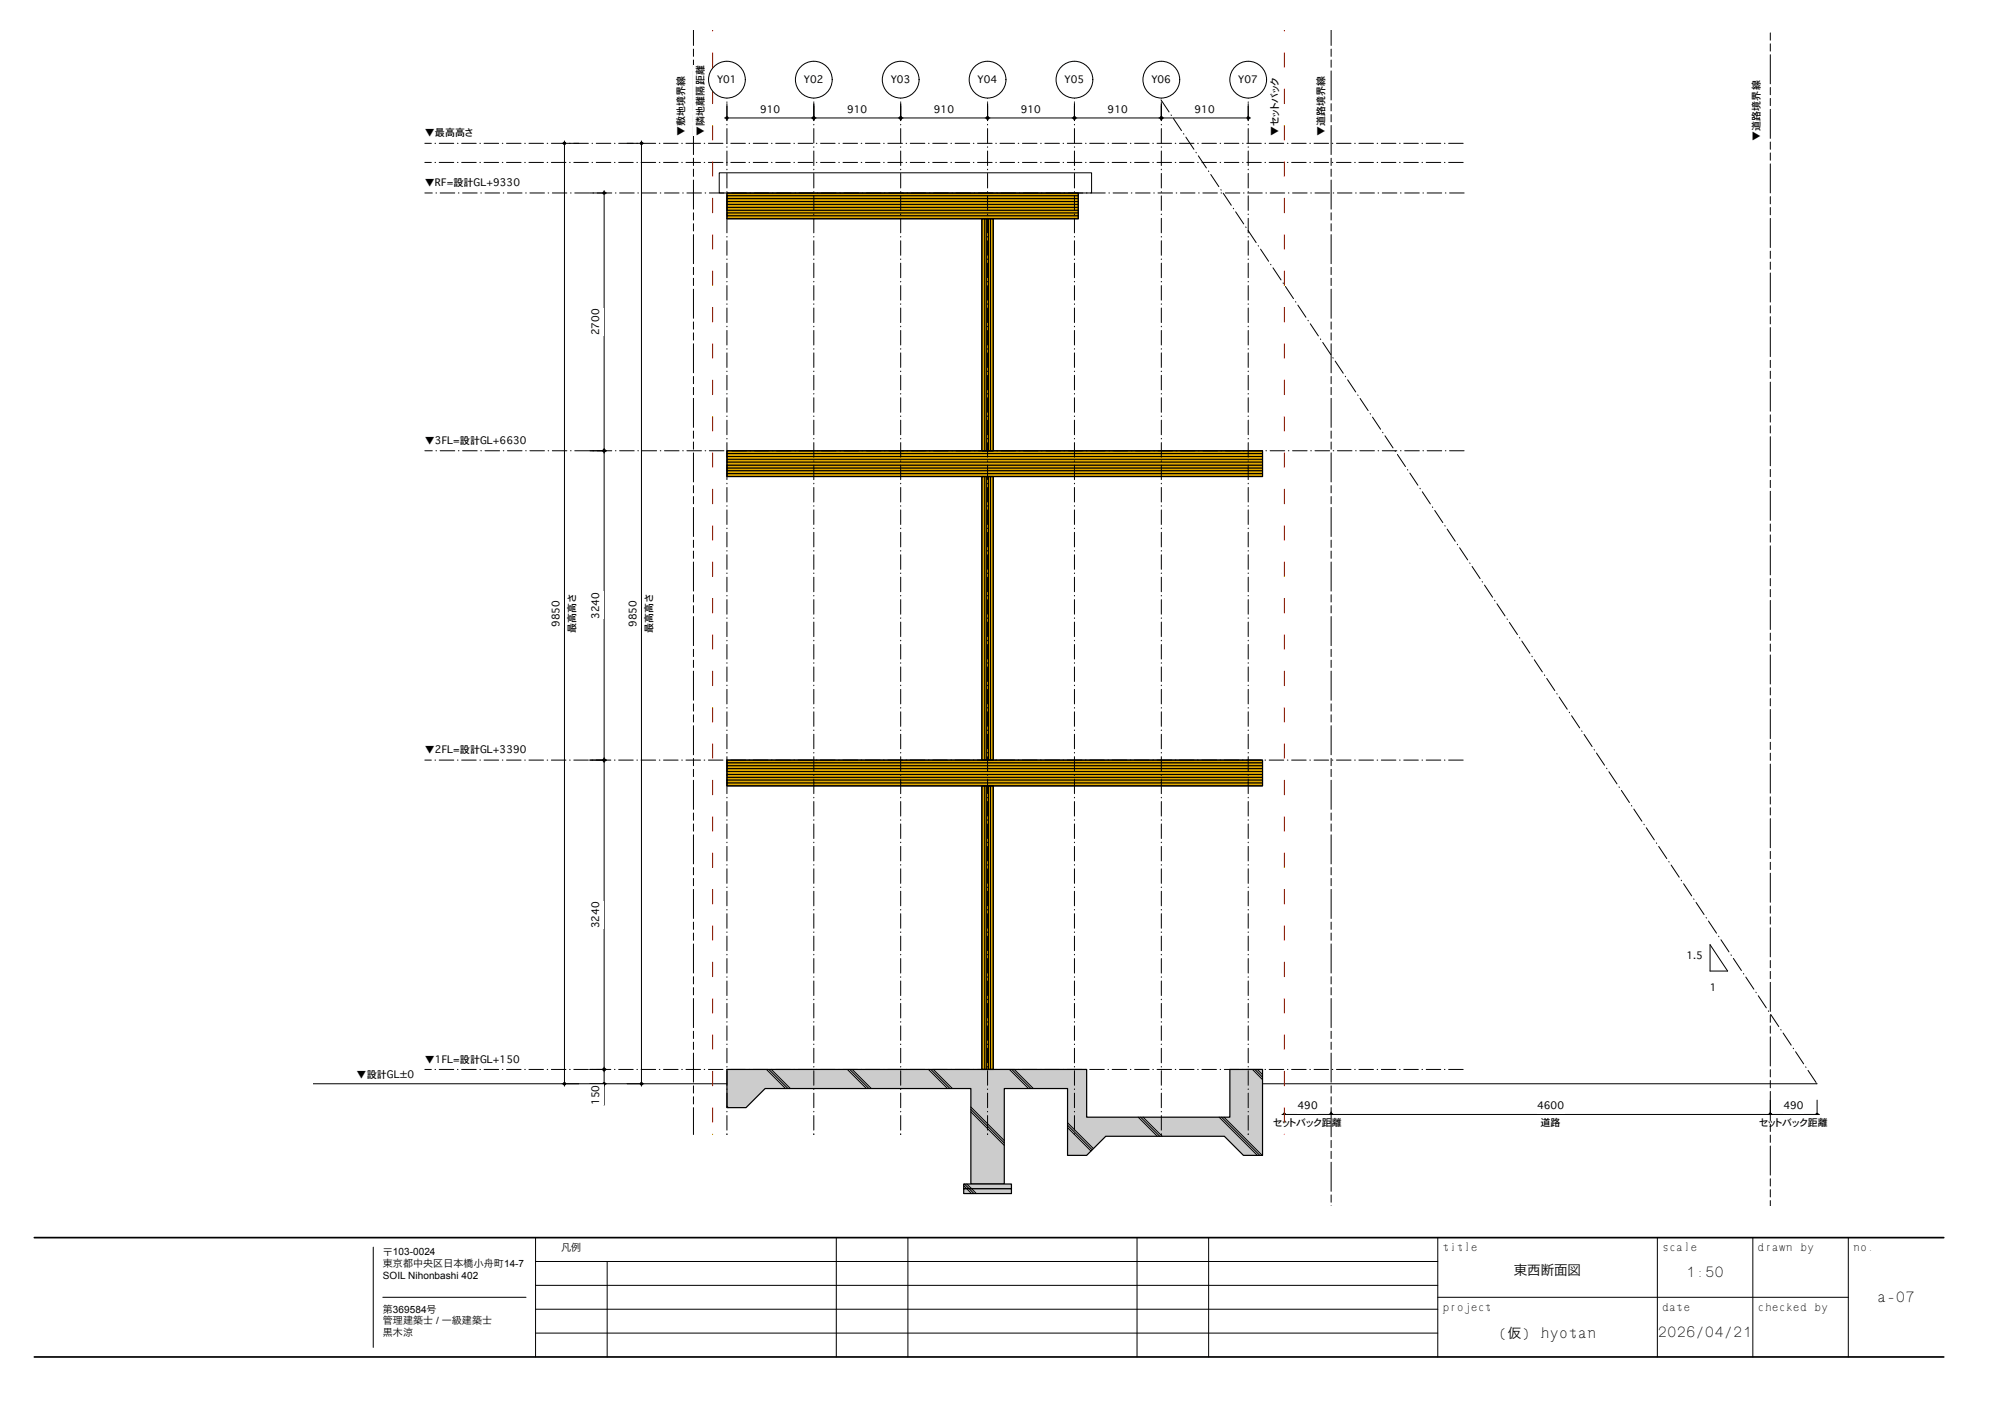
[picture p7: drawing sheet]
<svg xmlns="http://www.w3.org/2000/svg" width="420mm" height="297mm" viewBox="0 0 420 297" stroke-linecap="round" stroke-linejoin="round" font-family="sans-serif">
<g fill="none" stroke="#000" stroke-width=".21">
<path d="M264.5 227h116.1M278.4 233.5h93M278.9 233v3.5M370.9 230.5v3.5"/>
<circle cx="278.9" cy="233.5" r=".25"/>
<circle cx="370.9" cy="233.5" r=".25"/>
</g>
<g fill="#000">
<circle cx="278.9" cy="233.5" r=".25"/>
<circle cx="370.9" cy="233.5" r=".25"/>
</g>
<g fill="#fff">
<path d="M322 230.3h5.7v3h-5.7z"/>
<path d="M322.7 233.7h4.3v2.9h-4.3z"/>
</g>
<g fill="none" stroke="#000" stroke-width=".21">
<path d="M370.4 233.5h10.8M370.9 233v3.5M380.7 230.5v3.5"/>
<circle cx="370.9" cy="233.5" r=".25"/>
<circle cx="380.7" cy="233.5" r=".25"/>
</g>
<g fill="#000">
<circle cx="370.9" cy="233.5" r=".25"/>
<circle cx="380.7" cy="233.5" r=".25"/>
</g>
<g fill="#fff">
<path d="M373.6 230.3h4.3v3h-4.3z"/>
<path d="M368.5 233.7h14.5v2.9h-14.5z"/>
</g>
<g fill="none" stroke="#000" stroke-width=".21">
<path d="M268.6 233.5h10.8M269.1 233v3.5M278.9 233v3.5"/>
<circle cx="269.1" cy="233.5" r=".25"/>
<circle cx="278.9" cy="233.5" r=".25"/>
</g>
<g fill="#000">
<circle cx="269.1" cy="233.5" r=".25"/>
<circle cx="278.9" cy="233.5" r=".25"/>
</g>
<g fill="#fff">
<path d="M271.8 230.3h4.3v3h-4.3z"/>
<path d="M266.7 233.7h14.5v2.9h-14.5z"/>
</g>
<path d="M152.3 159.2h112.2v.6h-112.2z" fill="#dfa800"/>
<path d="M152.3 159.2h112.2v.6h-112.2z" fill="none" stroke="#000" stroke-width=".21"/>
<path d="M152.3 159.8h112.2v.6h-112.2z" fill="#dfa800"/>
<path d="M152.3 159.8h112.2v.6h-112.2z" fill="none" stroke="#000" stroke-width=".21"/>
<path d="M152.3 160.4h112.2v.6h-112.2z" fill="#dfa800"/>
<path d="M152.3 160.4h112.2v.6h-112.2z" fill="none" stroke="#000" stroke-width=".21"/>
<path d="M152.3 161h112.2v.6h-112.2z" fill="#dfa800"/>
<path d="M152.3 161h112.2v.6h-112.2z" fill="none" stroke="#000" stroke-width=".21"/>
<path d="M152.3 162.8h112.2v.6h-112.2z" fill="#dfa800"/>
<path d="M152.3 162.8h112.2v.6h-112.2z" fill="none" stroke="#000" stroke-width=".21"/>
<path d="M152.3 163.4h112.2v.6h-112.2z" fill="#dfa800"/>
<path d="M152.3 163.4h112.2v.6h-112.2z" fill="none" stroke="#000" stroke-width=".21"/>
<path d="M152.3 162.2h112.2v.6h-112.2z" fill="#dfa800"/>
<path d="M152.3 162.2h112.2v.6h-112.2z" fill="none" stroke="#000" stroke-width=".21"/>
<path d="M152.3 161.6h112.2v.6h-112.2z" fill="#dfa800"/>
<path d="M152.3 161.6h112.2v.6h-112.2z" fill="none" stroke="#000" stroke-width=".21"/>
<path d="M152.3 164h112.2v.6h-112.2z" fill="#dfa800"/>
<path d="M152.3 164h112.2v.6h-112.2z" fill="none" stroke="#000" stroke-width=".21"/>
<path d="M152.3 94.4h112.2v.6h-112.2z" fill="#dfa800"/>
<path d="M152.3 94.4h112.2v.6h-112.2z" fill="none" stroke="#000" stroke-width=".21"/>
<path d="M152.3 95h112.2v.6h-112.2z" fill="#dfa800"/>
<path d="M152.3 95h112.2v.6h-112.2z" fill="none" stroke="#000" stroke-width=".21"/>
<path d="M152.3 95.6h112.2v.6h-112.2z" fill="#dfa800"/>
<path d="M152.3 95.6h112.2v.6h-112.2z" fill="none" stroke="#000" stroke-width=".21"/>
<path d="M152.3 96.2h112.2v.6h-112.2z" fill="#dfa800"/>
<path d="M152.3 96.2h112.2v.6h-112.2z" fill="none" stroke="#000" stroke-width=".21"/>
<path d="M152.3 98h112.2v.6h-112.2z" fill="#dfa800"/>
<path d="M152.3 98h112.2v.6h-112.2z" fill="none" stroke="#000" stroke-width=".21"/>
<path d="M152.3 98.6h112.2v.6h-112.2z" fill="#dfa800"/>
<path d="M152.3 98.6h112.2v.6h-112.2z" fill="none" stroke="#000" stroke-width=".21"/>
<path d="M152.3 97.4h112.2v.6h-112.2z" fill="#dfa800"/>
<path d="M152.3 97.4h112.2v.6h-112.2z" fill="none" stroke="#000" stroke-width=".21"/>
<path d="M152.3 96.8h112.2v.6h-112.2z" fill="#dfa800"/>
<path d="M152.3 96.8h112.2v.6h-112.2z" fill="none" stroke="#000" stroke-width=".21"/>
<path d="M152.3 99.2h112.2v.6h-112.2z" fill="#dfa800"/>
<path d="M152.3 99.2h112.2v.6h-112.2z" fill="none" stroke="#000" stroke-width=".21"/>
<path d="M152.3 40.4h73.6v.6h-73.6z" fill="#dfa800"/>
<path d="M225.9 40.4h-73.6v.6h73.6" fill="none" stroke="#000" stroke-width=".21"/>
<path d="M152.3 41h73.6v.6h-73.6z" fill="#dfa800"/>
<path d="M225.9 41h-73.6v.6h73.6" fill="none" stroke="#000" stroke-width=".21"/>
<path d="M152.3 41.6h73.6v.6h-73.6z" fill="#dfa800"/>
<path d="M225.9 41.6h-73.6v.6h73.6" fill="none" stroke="#000" stroke-width=".21"/>
<path d="M152.3 42.2h73.6v.6h-73.6z" fill="#dfa800"/>
<path d="M225.9 42.2h-73.6v.6h73.6" fill="none" stroke="#000" stroke-width=".21"/>
<path d="M152.3 44h73.6v.6h-73.6z" fill="#dfa800"/>
<path d="M225.9 44h-73.6v.6h73.6" fill="none" stroke="#000" stroke-width=".21"/>
<path d="M152.3 44.6h73.6v.6h-73.6z" fill="#dfa800"/>
<path d="M225.9 44.6h-73.6v.6h73.6" fill="none" stroke="#000" stroke-width=".21"/>
<path d="M152.3 43.4h73.6v.6h-73.6z" fill="#dfa800"/>
<path d="M225.9 43.4h-73.6v.6h73.6" fill="none" stroke="#000" stroke-width=".21"/>
<path d="M152.3 42.8h73.6v.6h-73.6z" fill="#dfa800"/>
<path d="M225.9 42.8h-73.6v.6h73.6" fill="none" stroke="#000" stroke-width=".21"/>
<path d="M152.3 45.2h73.6v.6h-73.6z" fill="#dfa800"/>
<path d="M225.9 40.4v5.4h-73.6v-.6h73.6" fill="none" stroke="#000" stroke-width=".21"/>
<path d="M150.7 36.2h78v4.2h-78z" fill="#fff"/>
<path d="M150.7 36.2h78v4.2h-78z" fill="none" stroke="#000" stroke-width=".21"/>
<path d="M207.5 164.6h.6v59.4h-.6z" fill="#dfa800"/>
<path d="M206.3 164.6h.4v59.4h-.4zM206.7 164.6h.4v59.4h-.4zM207.1 164.6h.4v59.4h-.4zM207.5 164.6h.6v59.4h-.6z" fill="none" stroke="#000" stroke-width=".21"/>
<path d="M206.5 164.6v59.4M206.9 164.6v59.4M207.3 164.6v59.4" fill="none" stroke="#dfa800" stroke-width=".4"/>
<path d="M205.7 164.6h.6v59.4h-.6z" fill="#dfa800"/>
<path d="M205.7 164.6h.6v59.4h-.6z" fill="none" stroke="#000" stroke-width=".21"/>
<path d="M207.5 99.8h.6v59.4h-.6z" fill="#dfa800"/>
<path d="M206.3 99.8h.4v59.4h-.4zM206.7 99.8h.4v59.4h-.4zM207.1 99.8h.4v59.4h-.4zM207.5 99.8h.6v59.4h-.6z" fill="none" stroke="#000" stroke-width=".21"/>
<path d="M206.5 99.8v59.4M206.9 99.8v59.4M207.3 99.8v59.4" fill="none" stroke="#dfa800" stroke-width=".4"/>
<path d="M205.7 99.8h.6v59.4h-.6z" fill="#dfa800"/>
<path d="M205.7 99.8h.6v59.4h-.6z" fill="none" stroke="#000" stroke-width=".21"/>
<path d="M207.5 45.8h.6v48.6h-.6z" fill="#dfa800"/>
<path d="M206.3 45.8h.4v48.6h-.4zM206.7 45.8h.4v48.6h-.4zM207.1 45.8h.4v48.6h-.4zM207.5 45.8h.6v48.6h-.6z" fill="none" stroke="#000" stroke-width=".21"/>
<path d="M206.5 45.8v48.6M206.9 45.8v48.6M207.3 45.8v48.6" fill="none" stroke="#dfa800" stroke-width=".4"/>
<path d="M205.7 45.8h.6v48.6h-.6z" fill="#dfa800"/>
<path d="M205.7 45.8h.6v48.6h-.6z" fill="none" stroke="#000" stroke-width=".21"/>
<path d="M152.3 224h75.3v10h30v-10h6.9v18h-4l-4-4h-24.9l-4 4h-4v-14h-13.2v20h-7v-20h-43.1l-4 4h-4z" fill="#ccc"/>
<g fill="none" stroke="#000" stroke-width=".21">
<path d="M152.3 231.7l.3 .3M160.6 224l4 4M161.1 224l4 4M161.6 224l4 4M177.5 224l4 4M178 224l4 4M178.5 224l4 4M194.5 224l4 4M195 224l4 4M195.5 224l4 4M203.4 232.9l7 7M203.4 232.4l7 7"/>
<path d="M203.4 231.9l7 7M211.5 224l4 4M212 224l4 4M212.5 224l4 4M223.6 236.2l4.9 4.9M223.6 235.7l5.2 5.2M223.6 235.2l5.4 5.4M238.4 234l4 4M238.9 234l4 4M239.5 234l4 4M255.4 234l8 8M255.9 234l8 8"/>
<path d="M256.4 234l8 8M262.4 224l2.1 2.2M262.9 224l1.6 1.6M263.4 224l1.1 1.1"/>
</g>
<path d="M152.3 224h75.3v10h30v-10h6.9v18h-4l-4-4h-24.9l-4 4h-4v-14h-13.2v20h-7v-20h-43.1l-4 4h-4z" fill="none" stroke="#000" stroke-width=".25"/>
<path d="M201.9 248h10v1h-10z" fill="#ccc"/>
<path d="M201.9 248.4l.6 .6M202 248l1 1M202.5 248l1 1" fill="none" stroke="#000" stroke-width=".21"/>
<path d="M201.9 248h10v1h-10z" fill="none" stroke="#000" stroke-width=".25"/>
<path d="M201.9 249h10v1h-10z" fill="#ccc"/>
<g fill="none" stroke="#000" stroke-width=".21">
<path d="M131.4 30h3.5M134.4 29.5v198M131.4 227h3.5M202.5 249l1 1M203 249l1 1M203.5 249l1 1"/>
<circle cx="134.4" cy="30" r=".25"/>
<circle cx="134.4" cy="227" r=".25"/>
</g>
<path d="M201.9 249h10v1h-10z" fill="none" stroke="#000" stroke-width=".25"/>
<g fill="#000">
<circle cx="134.4" cy="30" r=".25"/>
<circle cx="134.4" cy="227" r=".25"/>
</g>
<g fill="#fff">
<path d="M131.2 125.7h3v5.7h-3z"/>
<path d="M134.6 124.5h3v8h-3z"/>
</g>
<g fill="none" stroke="#000" stroke-width=".21">
<path d="M123.6 227h3.5M123.6 224h3.5M126.6 223.5v8"/>
<circle cx="126.6" cy="224" r=".25"/>
<circle cx="126.6" cy="227" r=".25"/>
</g>
<g fill="#000">
<circle cx="126.6" cy="224" r=".25"/>
<circle cx="126.6" cy="227" r=".25"/>
</g>
<path d="M123.4 227.2h3v4.3h-3z" fill="#fff"/>
<g fill="none" stroke="#000" stroke-width=".21">
<path d="M123.6 159.2h3.5M126.6 158.7v65.8M123.6 224h3.5"/>
<circle cx="126.6" cy="159.2" r=".25"/>
<circle cx="126.6" cy="224" r=".25"/>
</g>
<g fill="#000">
<circle cx="126.6" cy="159.2" r=".25"/>
<circle cx="126.6" cy="224" r=".25"/>
</g>
<path d="M123.4 188.8h3v5.7h-3z" fill="#fff"/>
<g fill="none" stroke="#000" stroke-width=".21">
<path d="M123.6 94.4h3.5M126.6 93.9v65.8M123.6 159.2h3.5"/>
<circle cx="126.6" cy="94.4" r=".25"/>
<circle cx="126.6" cy="159.2" r=".25"/>
</g>
<g fill="#000">
<circle cx="126.6" cy="94.4" r=".25"/>
<circle cx="126.6" cy="159.2" r=".25"/>
</g>
<path d="M123.4 124h3v5.7h-3z" fill="#fff"/>
<g fill="none" stroke="#000" stroke-width=".21">
<path d="M126.6 39.9v55M123.6 40.4h3.5M123.6 94.4h3.5"/>
<circle cx="126.6" cy="40.4" r=".25"/>
<circle cx="126.6" cy="94.4" r=".25"/>
</g>
<g fill="#000">
<circle cx="126.6" cy="40.4" r=".25"/>
<circle cx="126.6" cy="94.4" r=".25"/>
</g>
<g fill="#fff">
<path d="M123.4 64.6h3v5.7h-3z"/>
<path d="M89 220.5h19.9v2.9h-19.9z"/>
<path d="M89 155.7h21.4v2.9h-21.4z"/>
<path d="M89 90.9h21.4v2.9h-21.4z"/>
<path d="M74.7 223.7h12.1v3h-12.1z"/>
<path d="M89 36.9h20v2.9h-20z"/>
<path d="M89 26.5h10.1v2.9h-10.1z"/>
</g>
<g fill="none" stroke="#000" stroke-width=".21">
<path d="M117.7 30h3.5M118.2 29.5v198M65.5 227h86.8"/>
<circle cx="118.2" cy="30" r=".25"/>
<circle cx="118.2" cy="227" r=".25"/>
</g>
<g fill="#000">
<circle cx="118.2" cy="30" r=".25"/>
<circle cx="118.2" cy="227" r=".25"/>
</g>
<g fill="#fff">
<path d="M115.1 125.7h2.9v5.7h-2.9z"/>
<path d="M118.4 124.5h3v8h-3z"/>
</g>
<path d="M152.3 40.4h73.6v5.4h-73.6zM205.7 45.8h2.4v48.6h-2.4zM152.3 94.4h112.2v5.4h-112.2zM205.7 99.8h2.4v59.4h-2.4zM152.3 159.2h112.2v5.4h-112.2zM205.7 164.6h2.4v59.4h-2.4z" fill="none" stroke="#000" stroke-width=".25"/>
<path d="M152.3 12.8v224.9M170.5 12.8v224.9M188.7 12.8v224.9M206.9 12.8v224.9M225.1 12.8v224.9M240.6 17l140 210M243.3 12.8v224.9M261.5 12.8v224.9M306.5 34h-217.5M306.5 30h-217.5M306.5 159.2h-217.5M306.5 224h-217.5" fill="none" stroke="#000" stroke-width=".21" stroke-dasharray="3 .8 .1 .8"/>
<path d="M358.2 197.9l3.7 5.5h-3.7zM152.3 237.6v.1M170.5 237.6v.1M188.7 237.6v.1M206.9 237.6v.1M225.1 237.6v.1M243.3 237.6v.1M261.5 237.6v.1M380.6 227h.1" fill="none" stroke="#000" stroke-width=".21"/>
<path d="M278.9 6.3v246.3" fill="none" stroke="#000" stroke-width=".21" stroke-dasharray="6.1 .8 1.5 .8 1.5 .8"/>
<g fill="#fff">
<path d="M353.3 198.7h3.5v3h-3.5z"/>
<path d="M358.2 205.6h1.4v2.9h-1.4z"/>
</g>
<path d="M306.7 40.4h-217.7M306.7 94.4h-217.7" fill="none" stroke="#000" stroke-width=".21" stroke-dasharray="3 .8 .1 .8"/>
<path d="M149.3 6.3v231.4M269.1 6.3v231.4" fill="none" stroke="#f00" stroke-width=".21" stroke-dasharray="3 4.6"/>
<path d="M149.3 237.6v.1M269.1 237.6v.1" fill="none" stroke="#f00" stroke-width=".21"/>
<path d="M145.3 6.3v231.4M370.9 6.3v246.3" fill="none" stroke="#000" stroke-width=".21" stroke-dasharray="6.1 .8 1.5 .8 1.5 .8"/>
<g fill="#fff">
<path d="M275.4 15.8h2.9v12.7h-2.9z"/>
<path d="M366.5 16.8h3v12.7h-3z"/>
<path d="M141.3 15.8h2.9v12.7h-2.9z"/>
<path d="M265.7 16.1h3v12.4h-3z"/>
<path d="M145.3 13.6h3v14.9h-3z"/>
</g>
<g fill="none" stroke="#000" stroke-width=".21">
<path d="M151.8 24.7h19.2M152.3 21.7v3.5M170.5 21.7v3.5"/>
<circle cx="152.3" cy="24.7" r=".25"/>
<circle cx="170.5" cy="24.7" r=".25"/>
</g>
<g fill="#000">
<circle cx="152.3" cy="24.7" r=".25"/>
<circle cx="170.5" cy="24.7" r=".25"/>
</g>
<path d="M159.2 21.5h4.3v3h-4.3z" fill="#fff"/>
<g fill="none" stroke="#000" stroke-width=".21">
<path d="M170 24.7h19.2M170.5 21.7v3.5M188.7 21.7v3.5"/>
<circle cx="170.5" cy="24.7" r=".25"/>
<circle cx="188.7" cy="24.7" r=".25"/>
</g>
<g fill="#000">
<circle cx="170.5" cy="24.7" r=".25"/>
<circle cx="188.7" cy="24.7" r=".25"/>
</g>
<path d="M177.4 21.5h4.3v3h-4.3z" fill="#fff"/>
<g fill="none" stroke="#000" stroke-width=".21">
<path d="M188.2 24.7h19.2M188.7 21.7v3.5M206.9 21.7v3.5"/>
<circle cx="188.7" cy="24.7" r=".25"/>
<circle cx="206.9" cy="24.7" r=".25"/>
</g>
<g fill="#000">
<circle cx="188.7" cy="24.7" r=".25"/>
<circle cx="206.9" cy="24.7" r=".25"/>
</g>
<path d="M195.6 21.5h4.3v3h-4.3z" fill="#fff"/>
<g fill="none" stroke="#000" stroke-width=".21">
<path d="M206.4 24.7h19.2M206.9 21.7v3.5M225.1 21.7v3.5"/>
<circle cx="206.9" cy="24.7" r=".25"/>
<circle cx="225.1" cy="24.7" r=".25"/>
</g>
<g fill="#000">
<circle cx="206.9" cy="24.7" r=".25"/>
<circle cx="225.1" cy="24.7" r=".25"/>
</g>
<path d="M213.8 21.5h4.3v3h-4.3z" fill="#fff"/>
<g fill="none" stroke="#000" stroke-width=".21">
<path d="M224.6 24.7h19.2M225.1 21.7v3.5M243.3 21.7v3.5"/>
<circle cx="225.1" cy="24.7" r=".25"/>
<circle cx="243.3" cy="24.7" r=".25"/>
</g>
<g fill="#000">
<circle cx="225.1" cy="24.7" r=".25"/>
<circle cx="243.3" cy="24.7" r=".25"/>
</g>
<path d="M232 21.5h4.3v3h-4.3z" fill="#fff"/>
<g fill="none" stroke="#000" stroke-width=".21">
<path d="M242.8 24.7h19.2M243.3 21.7v3.5M261.5 21.7v3.5"/>
<circle cx="243.3" cy="24.7" r=".25"/>
<circle cx="261.5" cy="24.7" r=".25"/>
</g>
<g fill="#000">
<circle cx="243.3" cy="24.7" r=".25"/>
<circle cx="261.5" cy="24.7" r=".25"/>
</g>
<g fill="#fff">
<path d="M250.2 21.5h4.3v3h-4.3z"/>
<circle cx="152.3" cy="16.7" r="3.8"/>
</g>
<circle cx="152.3" cy="16.7" r="3.8" fill="none" stroke="#000" stroke-width=".21"/>
<g fill="#fff">
<path d="M150.2 15.2h4.2v3h-4.2z"/>
<circle cx="170.5" cy="16.7" r="3.8"/>
</g>
<circle cx="170.5" cy="16.7" r="3.8" fill="none" stroke="#000" stroke-width=".21"/>
<g fill="#fff">
<path d="M168.4 15.2h4.2v3h-4.2z"/>
<circle cx="188.7" cy="16.7" r="3.8"/>
</g>
<circle cx="188.7" cy="16.7" r="3.8" fill="none" stroke="#000" stroke-width=".21"/>
<g fill="#fff">
<path d="M186.6 15.2h4.2v3h-4.2z"/>
<circle cx="206.9" cy="16.7" r="3.8"/>
</g>
<circle cx="206.9" cy="16.7" r="3.8" fill="none" stroke="#000" stroke-width=".21"/>
<g fill="#fff">
<path d="M204.8 15.2h4.2v3h-4.2z"/>
<circle cx="225.1" cy="16.7" r="3.8"/>
</g>
<circle cx="225.1" cy="16.7" r="3.8" fill="none" stroke="#000" stroke-width=".21"/>
<g fill="#fff">
<path d="M223 15.2h4.2v3h-4.2z"/>
<circle cx="243.3" cy="16.7" r="3.8"/>
</g>
<circle cx="243.3" cy="16.7" r="3.8" fill="none" stroke="#000" stroke-width=".21"/>
<g fill="#fff">
<path d="M241.2 15.2h4.2v3h-4.2z"/>
<circle cx="261.5" cy="16.7" r="3.8"/>
</g>
<circle cx="261.5" cy="16.7" r="3.8" fill="none" stroke="#000" stroke-width=".21"/>
<path d="M259.4 15.2h4.2v3h-4.2z" fill="#fff"/>
<path d="M112.2 259.3v25M387.2 259.3v25M78.2 261.3v21M112.2 279.3h189M112.2 274.3h189M112.2 269.3h189M112.2 264.3h189M301.2 271.8h86" fill="none" stroke="#000" stroke-width=".21"/>
<path d="M7.2 259.3h400M7.2 284.3h400" fill="none" stroke="#000" stroke-width=".36"/>
<g fill="#fff">
<path d="M393.2 270.4h8v2.8h-8z"/>
<path d="M353.2 265.1h8v2.8h-8z"/>
</g>
<path d="M301.2 259.3v25M347.2 259.3v25" fill="none" stroke="#000" stroke-width=".21"/>
<g fill="#fff">
<path d="M347.3 277.6h19.8v2.8h-19.8z"/>
<path d="M313.9 277.8h20.6v2.8h-20.6z"/>
</g>
<path d="M175.2 259.3v25M190.2 259.3v25M367.2 259.3v25M127.2 264.3v20" fill="none" stroke="#000" stroke-width=".21"/>
<g fill="#fff">
<path d="M317.1 264.7h14.2v2.8h-14.2z"/>
<path d="M377.2 264.7v2.8z"/>
<path d="M377.2 277.2v2.8z"/>
</g>
<path d="M238.2 259.3v25M253.2 259.3v25M80.2 271.8h30" fill="none" stroke="#000" stroke-width=".21"/>
<g font-size="2.8">
<text x="317.1" y="267.2">東西断面図</text>
<text x="353.2" y="267.5">1:50</text>
<text x="393.2" y="272.8">A-07</text>
<text x="313.9" y="280.2">(仮) Hyotan</text>
<text x="347.3" y="280">2026/04/21</text>
</g>
<g font-size="2.1">
<text x="150.2" y="17.3">Y01</text>
<text x="168.4" y="17.3">Y02</text>
<text x="186.6" y="17.3">Y03</text>
<text x="204.8" y="17.3">Y04</text>
<text x="223" y="17.3">Y05</text>
<text x="241.2" y="17.3">Y06</text>
<text x="259.4" y="17.3">Y07</text>
<text x="159.2" y="23.6">910</text>
<text x="177.4" y="23.6">910</text>
<text x="195.6" y="23.6">910</text>
<text x="213.8" y="23.6">910</text>
<text x="232" y="23.6">910</text>
<text x="250.2" y="23.6">910</text>
<text x="89" y="28.6">▼最高高さ</text>
<text x="143.4" y="28.5" transform="rotate(-90 143.4 28.5)">▼敷地境界線</text>
<text x="147.4" y="28.5" transform="rotate(-90 147.4 28.5)">▼隣地離隔距離</text>
<text x="267.8" y="28.5" transform="rotate(-90 267.8 28.5)">▼セットバック</text>
<text x="277.5" y="28.5" transform="rotate(-90 277.5 28.5)">▼道路境界線</text>
<text x="368.6" y="29.5" transform="rotate(-90 368.6 29.5)">▼道路境界線</text>
<text x="89" y="39">▼RF=設計GL+9330</text>
<text x="125.5" y="70.3" transform="rotate(-90 125.5 70.3)">2700</text>
<text x="89" y="93">▼3FL=設計GL+6630</text>
<text x="117.2" y="131.4" transform="rotate(-90 117.2 131.4)">9850</text>
<text x="125.5" y="129.7" transform="rotate(-90 125.5 129.7)">3240</text>
<text x="133.3" y="131.4" transform="rotate(-90 133.3 131.4)">9850</text>
<text x="120.6" y="132.5" transform="rotate(-90 120.6 132.5)">最高高さ</text>
<text x="136.7" y="132.5" transform="rotate(-90 136.7 132.5)">最高高さ</text>
<text x="89" y="157.8">▼2FL=設計GL+3390</text>
<text x="125.5" y="194.5" transform="rotate(-90 125.5 194.5)">3240</text>
<text x="353.3" y="200.8">1.5</text>
<text x="358.2" y="207.7">1</text>
<text x="74.7" y="225.8">▼設計GL±0</text>
<text x="89" y="222.6">▼1FL=設計GL+150</text>
<text x="125.5" y="231.5" transform="rotate(-90 125.5 231.5)">150</text>
<text x="271.8" y="232.4">490</text>
<text x="322" y="232.4">4600</text>
<text x="373.6" y="232.4">490</text>
<text x="266.7" y="235.8">セットバック距離</text>
<text x="322.7" y="235.8">道路</text>
<text x="368.5" y="235.8">セットバック距離</text>
<text x="80.2" y="263">〒103-0024</text>
<text x="117.6" y="262.2">凡例</text>
<text x="302.2" y="262.1">title</text>
<text x="348.2" y="262.1">scale</text>
<text x="368.2" y="262.1">drawn</text>
<text x="377.1" y="262.1">by</text>
<text x="388.2" y="262.1">No.</text>
<text x="80.2" y="267.8">SOIL Nihonbashi 402</text>
<text x="80.2" y="265.4">東京都中央区日本橋小舟町14-7</text>
<text x="80.2" y="275">第369584号</text>
<text x="302.2" y="274.6">project</text>
<text x="348.2" y="274.6">date</text>
<text x="368.2" y="274.6">checked</text>
<text x="380" y="274.6">by</text>
<text x="80.2" y="277.5">管理建築士 / 一級建築士</text>
<text x="80.2" y="279.9">黒木涼</text>
</g>
</svg>
